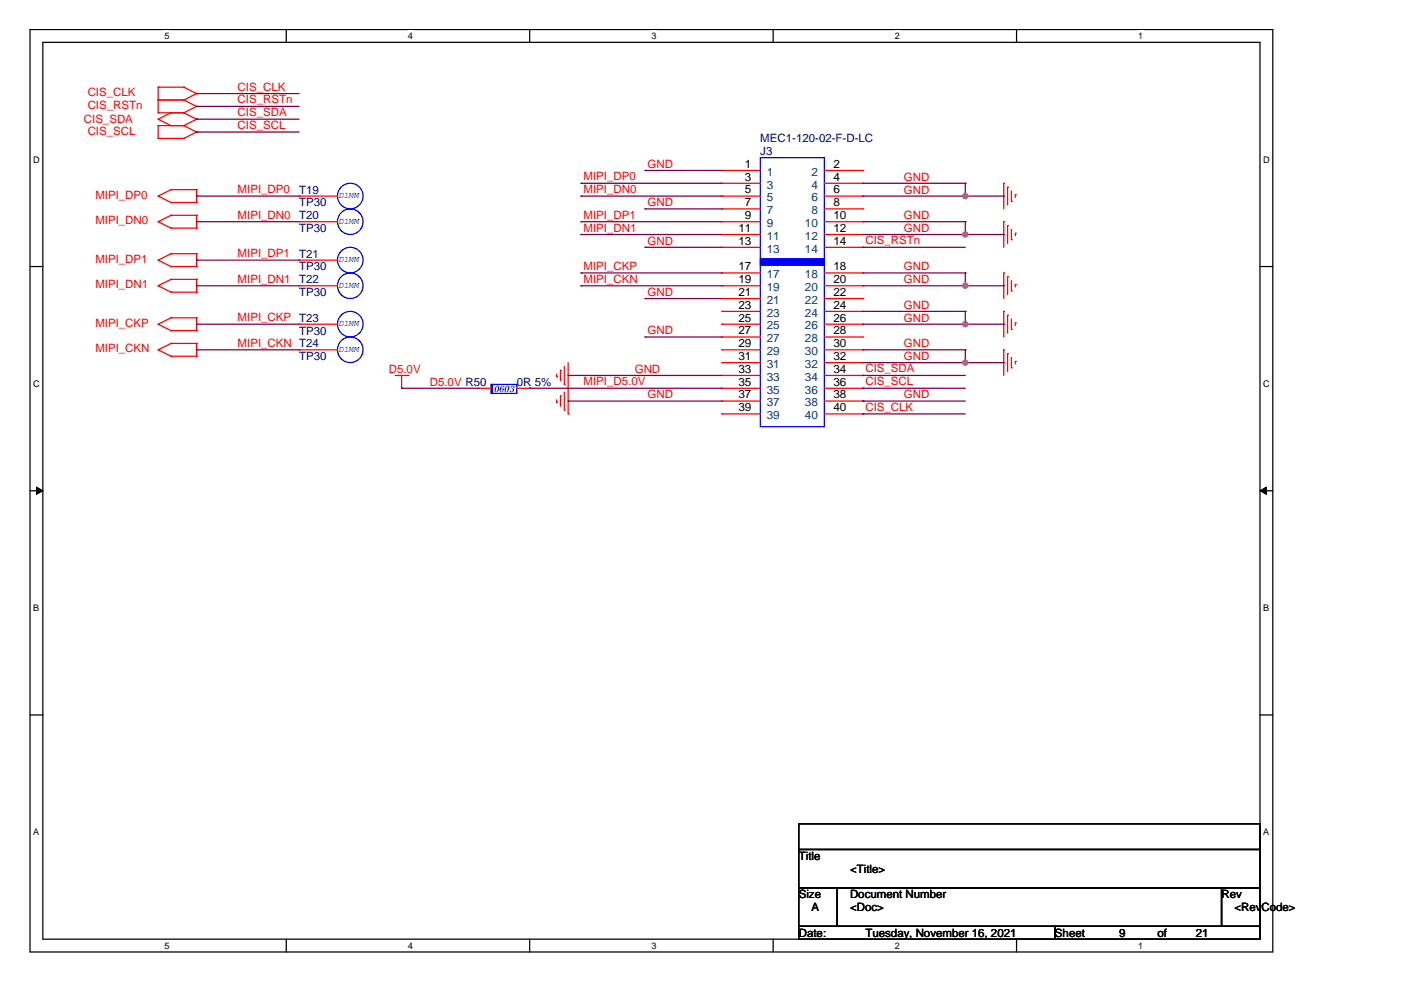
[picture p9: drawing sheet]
<svg xmlns="http://www.w3.org/2000/svg" width="297mm" height="210mm" viewBox="0 0 297 210" stroke-linecap="round" stroke-linejoin="round" font-family="sans-serif">
<path d="M6.4 6.3h263.5v195.5h-263.5zM9.1 9h258v190.1h-258z" fill="none" stroke="#000" stroke-width=".26"/>
<g fill="#fff">
<path d="M34.9 6.5h1.1v2.2h-1.1z"/>
<path d="M34.9 199.4h1.1v2.2h-1.1z"/>
</g>
<path d="M60.7 6.3v2.7M60.7 199.1v2.7" fill="none" stroke="#000" stroke-width=".26"/>
<g fill="#fff">
<path d="M86.5 6.5h1.1v2.2h-1.1z"/>
<path d="M86.5 199.4h1.1v2.2h-1.1z"/>
</g>
<path d="M112.3 6.3v2.7M112.3 199.1v2.7" fill="none" stroke="#000" stroke-width=".26"/>
<g fill="#fff">
<path d="M138.1 6.5h1.1v2.2h-1.1z"/>
<path d="M138.1 199.4h1.1v2.2h-1.1z"/>
</g>
<path d="M163.9 6.3v2.7M163.9 199.1v2.7" fill="none" stroke="#000" stroke-width=".26"/>
<g fill="#fff">
<path d="M189.7 6.5h1.1v2.2h-1.1z"/>
<path d="M189.7 199.4h1.1v2.2h-1.1z"/>
</g>
<path d="M215.5 6.3v2.7M215.5 199.1v2.7" fill="none" stroke="#000" stroke-width=".26"/>
<g fill="#fff">
<path d="M241.3 6.5h1.1v2.2h-1.1z"/>
<path d="M241.3 199.4h1.1v2.2h-1.1z"/>
<path d="M7.1 32.7h1.3v2.2h-1.3z"/>
<path d="M267.8 32.7h1.4v2.2h-1.4z"/>
<path d="M7.1 80.3h1.3v2.1h-1.3z"/>
<path d="M267.8 80.3h1.4v2.1h-1.4z"/>
</g>
<path d="M6.4 56.5h2.7M267.1 56.5h2.8" fill="none" stroke="#000" stroke-width=".26"/>
<g fill="#fff">
<path d="M7.1 127.8h1.2v2.2h-1.2z"/>
<path d="M267.8 127.8h1.3v2.2h-1.3z"/>
</g>
<path d="M6.4 104.1h2.7M267.1 104.1h2.8" fill="none" stroke="#000" stroke-width=".26"/>
<g fill="#000" stroke="#000" stroke-width=".21">
<path d="M7.7 103.3l1.4 .8-1.4 .7z" fill-rule="evenodd"/>
<path d="M267.1 104.1l1.4-.8v1.5z" fill-rule="evenodd"/>
</g>
<g fill="#fff">
<path d="M7.1 175.3h1.2v2.2h-1.2z"/>
<path d="M267.8 175.3h1.3v2.2h-1.3z"/>
</g>
<path d="M6.4 151.6h2.7M267.1 151.6h2.8M169.4 174.7h97.7v5.4h-97.7zM169.4 180.1h97.7v8.2h-97.7zM169.4 188.3h8.1v8.1h-8.1zM169.4 196.4h54.3v2.7h-54.3zM177.5 188.3h81.5v8.1h-81.5zM223.7 196.4h43.4v2.7h-43.4zM259 188.3h8.1v8.1h-8.1z" fill="none" stroke="#000" stroke-width=".26"/>
<g fill="none" stroke="#f00" stroke-width=".26">
<path d="M33.5 18.5h.1M33.5 18.5v5.4M33.5 18.5h5.5M39 18.5h.1M39 18.5l2.7 1.3M41.7 19.8h.1M41.7 19.8l-2.7 1.4M33.5 21.2h.1M33.5 23.9h.1M33.5 29.4h.1M33.5 26.6h.1M33.5 25.3h.1"/>
<path d="M33.5 21.2h5.5M33.5 26.6v2.8M33.5 23.9h5.5M33.5 29.4h5.5M33.5 26.6h5.5M33.5 25.3l2.7 1.3M36.2 23.9h.1M36.2 26.6h.1M36.2 23.9l-2.7 1.4M39 21.2h.1M39 23.9h.1M39 29.4h.1"/>
<path d="M39 26.6h.1M39 21.2l2.7 1.4M39 26.6l2.7 1.4M39 23.9l2.7 1.4M41.7 22.6h.1M41.7 28h.1M41.7 25.3h.1M41.7 22.6l-2.7 1.3M41.7 28l-2.7 1.4M41.7 25.3l-2.7 1.3M153.1 36.1h.1M153.1 38.9h.1"/>
<path d="M153.1 36.1h8.1M153.1 38.9h8.1M174.8 36.1h8.1M174.8 38.9h8.1M182.9 36.1h.1M182.9 38.9h.1M212.8 38.9h.1M212.8 38.9v5.4M213.6 39.7h.1M213.6 39.7v3.8M33.5 55.2h.1M33.5 47h.1"/>
<path d="M33.5 41.6h.1M33.5 55.2l2.7 1.3M33.5 47l2.7 1.4M33.5 41.6l2.7 1.3M36.2 59.2h.1M36.2 56.5h.1M36.2 53.8h.1M36.2 48.4h.1M36.2 45.6h.1M36.2 42.9h.1M36.2 40.2h.1M36.2 59.2h5.5"/>
<path d="M36.2 59.2l-2.7 1.4M36.2 56.5h5.5M36.2 53.8h5.5M36.2 53.8l-2.7 1.4M36.2 48.4h5.5M36.2 45.6h5.5M36.2 45.6l-2.7 1.4M36.2 42.9h5.5M36.2 40.2h5.5M36.2 40.2l-2.7 1.4M41.7 59.2h.1M41.7 56.5h.1"/>
<path d="M41.7 53.8h.1M41.7 48.4h.1M41.7 45.6h.1M41.7 42.9h.1M41.7 40.2h.1M41.7 40.2v2.7M41.7 45.6v2.8M41.7 53.8v2.7M41.7 59.2v2.7M63.4 41.6h.1M63.4 47h.1M63.4 55.2h.1"/>
<path d="M63.4 41.6h8.2M63.4 47h8.2M63.4 55.2h8.2M153.1 41.6h.1M153.1 44.3h.1M153.1 47h.1M153.1 49.7h.1M153.1 52.4h.1M153.1 57.9h.1M153.1 41.6h8.1M153.1 47h8.1M153.1 44.3h8.1"/>
<path d="M153.1 49.7h8.1M153.1 52.4h8.1M153.1 57.9h8.1M174.8 41.6h8.1M174.8 47h8.1M174.8 44.3h8.1M174.8 49.7h8.1M174.8 52.4h8.1M174.8 57.9h8.1M182.9 41.6h.1M182.9 44.3h.1M182.9 47h.1"/>
<path d="M182.9 49.7h.1M182.9 52.4h.1M182.9 57.9h.1M212.8 47h.1M212.8 57.9h.1M212.8 47v5.4M212.8 57.9v5.4M213.6 47.8h.1M213.6 58.7h.1M213.6 47.8v3.8M213.6 58.7v3.8M214.4 42.7h.1"/>
<path d="M214.4 50.8h.1M214.4 40.5v2.2M214.4 48.6v2.2M214.4 59.5v2.2M215.3 41.3h.1M215.3 49.5h.1M215.3 41.3v.5M215.3 49.5v.5M33.5 60.6h.1M33.5 74.2h.1M33.5 68.7h.1M33.5 60.6l2.7 1.3"/>
<path d="M33.5 74.2l2.7 1.3M33.5 68.7l2.7 1.4M36.2 61.9h.1M36.2 75.5h.1M36.2 72.8h.1M36.2 70.1h.1M36.2 67.4h.1M36.2 61.9h5.5M36.2 75.5h5.5M36.2 72.8h5.5M36.2 72.8l-2.7 1.4M36.2 70.1h5.5"/>
<path d="M36.2 67.4h5.5M36.2 67.4l-2.7 1.3M41.7 61.9h.1M41.7 75.5h.1M41.7 72.8h.1M41.7 70.1h.1M41.7 67.4h.1M41.7 67.4v2.7M41.7 72.8v2.7M63.4 60.6h.1M63.4 68.7h.1M63.4 74.2h.1"/>
<path d="M63.4 60.6h8.2M63.4 68.7h8.2M63.4 74.2h8.2M83.8 79.6h2.7M85.1 79.6v2.7M86.5 79.6h.1M118 79.9h.1M118 79.3v.6M118.8 78.5h.1M118.8 78.5v2.2M119.6 77.7v3.8M120.5 76.9v10.9"/>
<path d="M153.1 60.6h.1M153.1 63.3h.1M153.1 66h.1M153.1 68.7h.1M153.1 71.5h.1M153.1 74.2h.1M153.1 76.9h.1M153.1 79.6h.1M153.1 79.6h8.1M153.1 60.6h8.1M153.1 68.7h8.1M153.1 63.3h8.1"/>
<path d="M153.1 66h8.1M153.1 71.5h8.1M153.1 74.2h8.1M153.1 76.9h8.1M174.8 79.6h8.1M174.8 60.6h8.1M174.8 68.7h8.1M174.8 63.3h8.1M174.8 66h8.1M174.8 71.5h8.1M174.8 74.2h8.1M174.8 76.9h8.1"/>
<path d="M182.9 60.6h.1M182.9 63.3h.1M182.9 66h.1M182.9 68.7h.1M182.9 71.5h.1M182.9 74.2h.1M182.9 76.9h.1M182.9 79.6h.1M212.8 66h.1M212.8 74.2h.1M212.8 66v5.5M212.8 74.2v5.4"/>
<path d="M213.6 66.8h.1M213.6 75h.1M213.6 66.8v3.8M213.6 75v3.8M214.4 61.7h.1M214.4 69.8h.1M214.4 78h.1M214.4 67.6v2.2M214.4 75.8v2.2M215.3 60.3h.1M215.3 68.5h.1M215.3 76.6h.1"/>
<path d="M215.3 60.3v.6M215.3 68.5v.5M215.3 76.6v.6M85.1 82.3h.1M101.4 82.3h.1M101.4 82.3h2.8M109.6 82.3h2.7M112.3 82.3h.1M118 85.3h.1M118 84.8v.5M118.8 83.9h.1M118.8 83.9v2.2"/>
<path d="M119.6 86.9h.1M119.6 81.5h.1M119.6 83.1v3.8M120.5 87.8h.1M120.5 82.3h.1M153.1 82.3h.1M153.1 85h.1M153.1 87.8h.1M153.1 82.3h8.1M153.1 85h8.1M153.1 87.8h8.1M174.8 82.3h8.1"/>
<path d="M174.8 85h8.1M174.8 87.8h8.1M182.9 82.3h.1M182.9 85h.1M182.9 87.8h.1"/>
</g>
<g fill="none" stroke="#00f" stroke-width=".26">
<path d="M161.2 33.4h13.6v57.1h-13.6zM104.2 81.5h5.4v1.9h-5.4z"/>
<circle cx="74.3" cy="47" r="2.71"/>
<circle cx="74.3" cy="55.1" r="2.71"/>
<circle cx="74.3" cy="41.6" r="2.71"/>
<circle cx="74.3" cy="60.6" r="2.71"/>
<circle cx="74.3" cy="74.2" r="2.71"/>
<circle cx="74.3" cy="68.7" r="2.71"/>
</g>
<g fill="#00f" stroke="#00f" stroke-width=".26">
<path d="M161.2 54.9h13.6v1.4h-13.6z" fill-rule="evenodd"/>
<path d="M104.2 81.5h.2v1.9h-.2z" fill-rule="evenodd"/>
</g>
<g fill="none" stroke="#800040" stroke-width=".26">
<path d="M41.7 19.8h.1M41.7 19.8h21.7M41.7 22.6h.1M41.7 25.3h.1M41.7 28h.1M41.7 22.6h21.7M41.7 25.3h21.7M41.7 28h21.7M123.2 38.9h.1M123.2 38.9h29.9M136.8 36.1h.1M136.8 36.1h16.3"/>
<path d="M182.9 38.9h21.8M204.7 38.9h.1M204.7 38.9v2.7M41.7 55.2h.1M41.7 47h.1M41.7 41.6h.1M41.7 41.6h21.7M41.7 47h21.7M41.7 55.2h21.7M123.2 41.6h.1M123.2 49.7h.1M123.2 47h.1"/>
<path d="M123.2 57.9h.1M123.2 41.6h29.9M123.2 49.7h29.9M123.2 47h29.9M123.2 57.9h29.9M136.8 44.3h.1M136.8 52.4h.1M136.8 44.3h16.3M136.8 52.4h16.3M182.9 52.4h.1M182.9 41.6h29.9M182.9 49.7h29.9"/>
<path d="M182.9 47h21.8M182.9 52.4h21.8M182.9 57.9h21.8M204.7 41.6h.1M204.7 47h.1M204.7 49.7h.1M204.7 57.9h.1M204.7 47v2.7M204.7 57.9v2.7M212.8 49.7h.1M212.8 41.6h.1M41.7 60.6h.1"/>
<path d="M41.7 68.7h.1M41.7 74.2h.1M41.7 60.6h21.7M41.7 68.7h21.7M41.7 74.2h21.7M120.5 79.6h.1M120.5 79.6h32.6M123.2 60.6h.1M123.2 60.6h29.9M136.8 63.3h.1M136.8 71.5h.1M136.8 63.3h16.3"/>
<path d="M136.8 71.5h16.3M182.9 79.6h.1M182.9 79.6h21.8M182.9 60.6h29.9M182.9 68.7h29.9M182.9 66h21.8M182.9 74.2h21.8M182.9 76.9h29.9M204.7 60.6h.1M204.7 68.7h.1M204.7 66h.1M204.7 74.2h.1"/>
<path d="M204.7 76.9h.1M204.7 66v2.7M204.7 74.2v2.7M212.8 60.6h.1M212.8 68.7h.1M212.8 76.9h.1M85.1 82.3h.1M85.1 82.3h16.3M112.3 82.3h.1M112.3 82.3h40.8M120.5 85h.1M120.5 85h32.6"/>
<path d="M182.9 87.8h.1M182.9 82.3h.1M182.9 85h.1M182.9 82.3h21.8M182.9 85h21.8M182.9 87.8h21.8"/>
</g>
<g fill="#f0f" stroke="#f0f" stroke-width=".26">
<circle cx="204.7" cy="49.7" r=".54"/>
<circle cx="204.7" cy="60.6" r=".54"/>
<circle cx="204.7" cy="68.7" r=".54"/>
<circle cx="204.7" cy="76.9" r=".54"/>
<circle cx="204.7" cy="41.6" r=".54"/>
</g>
<g font-size="2.5">
<text x="157.9" y="35.6">1</text>
<text x="176.7" y="35.6">2</text>
<text x="157.9" y="38.3">3</text>
<text x="157.9" y="41">5</text>
<text x="176.7" y="38.3">4</text>
<text x="176.7" y="41">6</text>
<text x="157.9" y="43.7">7</text>
<text x="157.9" y="46.4">9</text>
<text x="176.7" y="43.7">8</text>
<text x="176.7" y="46.4">10</text>
<text x="156.5" y="49.2">11</text>
<text x="156.5" y="51.9">13</text>
<text x="176.7" y="49.2">12</text>
<text x="176.7" y="51.9">14</text>
<text x="156.5" y="57.3">17</text>
<text x="176.7" y="57.3">18</text>
<text x="156.5" y="60">19</text>
<text x="156.5" y="62.7">21</text>
<text x="156.5" y="65.5">23</text>
<text x="176.7" y="60">20</text>
<text x="176.7" y="62.7">22</text>
<text x="176.7" y="65.5">24</text>
<text x="156.5" y="68.2">25</text>
<text x="156.5" y="70.9">27</text>
<text x="176.7" y="68.2">26</text>
<text x="176.7" y="70.9">28</text>
<text x="156.5" y="73.6">29</text>
<text x="156.5" y="76.3">31</text>
<text x="176.7" y="73.6">30</text>
<text x="176.7" y="76.3">32</text>
<text x="156.5" y="79">33</text>
<text x="156.5" y="81.8">35</text>
<text x="176.7" y="79">34</text>
<text x="176.7" y="81.8">36</text>
<text x="156.5" y="84.5">37</text>
<text x="156.5" y="87.2">39</text>
<text x="176.7" y="84.5">38</text>
<text x="176.7" y="87.2">40</text>
</g>
<g font-size="2.5" fill="#004080">
<text x="162.6" y="37.3">1</text>
<text x="162.6" y="40">3</text>
<text x="172" y="37.3">2</text>
<text x="172" y="40">4</text>
<text x="162.6" y="42.7">5</text>
<text x="162.6" y="45.4">7</text>
<text x="172" y="42.7">6</text>
<text x="172" y="45.4">8</text>
<text x="162.6" y="48.1">9</text>
<text x="162.6" y="50.8">11</text>
<text x="162.6" y="53.6">13</text>
<text x="170.7" y="48.1">10</text>
<text x="170.7" y="50.8">12</text>
<text x="170.7" y="53.6">14</text>
<text x="162.6" y="59">17</text>
<text x="170.7" y="59">18</text>
<text x="162.6" y="61.7">19</text>
<text x="162.6" y="64.4">21</text>
<text x="170.7" y="61.7">20</text>
<text x="170.7" y="64.4">22</text>
<text x="162.6" y="67.1">23</text>
<text x="162.6" y="69.8">25</text>
<text x="170.7" y="67.1">24</text>
<text x="170.7" y="69.8">26</text>
<text x="162.6" y="72.6">27</text>
<text x="162.6" y="75.3">29</text>
<text x="162.6" y="78">31</text>
<text x="170.7" y="72.6">28</text>
<text x="170.7" y="75.3">30</text>
<text x="170.7" y="78">32</text>
<text x="162.6" y="80.7">33</text>
<text x="162.6" y="83.4">35</text>
<text x="170.7" y="80.7">34</text>
<text x="170.7" y="83.4">36</text>
<text x="162.6" y="86.1">37</text>
<text x="162.6" y="88.9">39</text>
<text x="170.7" y="86.1">38</text>
<text x="170.7" y="88.9">40</text>
</g>
<g font-size="2.4" fill="#f00">
<text x="18.6" y="20.4">CIS_CLK</text>
<text x="18.6" y="23.1">CIS_RSTn</text>
<text x="50.4" y="21.9">CIS_RSTn</text>
<text x="50.4" y="19.2">CIS_CLK</text>
<text x="17.8" y="26.1">CIS_SDA</text>
<text x="18.6" y="28.6">CIS_SCL</text>
<text x="50.4" y="24.6">CIS_SDA</text>
<text x="50.4" y="27.4">CIS_SCL</text>
<text x="137.3" y="35.6">GND</text>
<text x="50.4" y="40.9">MIPI_DP0</text>
<text x="123.7" y="38.2">MIPI_DP0</text>
<text x="123.7" y="40.9">MIPI_DN0</text>
<text x="191.6" y="38.3">GND</text>
<text x="191.6" y="41">GND</text>
<text x="20.2" y="47.6">MIPI_DN0</text>
<text x="20.2" y="42.1">MIPI_DP0</text>
<text x="50.4" y="46.4">MIPI_DN0</text>
<text x="123.7" y="46.4">MIPI_DP1</text>
<text x="137.3" y="43.7">GND</text>
<text x="191.6" y="46.5">GND</text>
<text x="123.7" y="49.1">MIPI_DN1</text>
<text x="137.3" y="51.9">GND</text>
<text x="183.5" y="51.8">CIS_RSTn</text>
<text x="191.6" y="49.2">GND</text>
<text x="20.2" y="55.7">MIPI_DP1</text>
<text x="50.4" y="60">MIPI_DN1</text>
<text x="50.4" y="54.5">MIPI_DP1</text>
<text x="123.7" y="60">MIPI_CKN</text>
<text x="123.7" y="57.2">MIPI_CKP</text>
<text x="191.6" y="57.3">GND</text>
<text x="20.2" y="61.2">MIPI_DN1</text>
<text x="137.3" y="62.8">GND</text>
<text x="191.6" y="60">GND</text>
<text x="191.6" y="65.5">GND</text>
<text x="20.2" y="69.3">MIPI_CKP</text>
<text x="50.4" y="68.1">MIPI_CKP T23</text>
<text x="137.3" y="70.9">GND</text>
<text x="191.6" y="68.2">GND</text>
<text x="20.2" y="74.7">MIPI_CKN</text>
<text x="50.4" y="73.5">MIPI_CKN T24</text>
<text x="191.6" y="73.6">GND</text>
<text x="191.6" y="76.3">GND</text>
<text x="82.4" y="79.1">D5.0V</text>
<text x="91.1" y="81.8">D5.0V R50</text>
<text x="123.7" y="81.7">MIPI_D5.0V</text>
<text x="134.6" y="79.1">GND</text>
<text x="183.5" y="79">CIS_SDA</text>
<text x="183.5" y="81.7">CIS_SCL</text>
<text x="137.3" y="84.5">GND</text>
<text x="183.5" y="87.1">CIS_CLK</text>
<text x="191.6" y="84.5">GND</text>
</g>
<g font-size="2.4" fill="#000080">
<text x="161.2" y="32.9">J3</text>
<text x="161.2" y="30.2">MEC1-120-02-F-D-LC</text>
<text x="63.4" y="41">T19</text>
<text x="63.4" y="43.8">TP30</text>
<text x="63.4" y="46.5">T20</text>
<text x="63.4" y="49.2">TP30</text>
<text x="63.4" y="54.6">T21</text>
<text x="63.4" y="57.3">TP30</text>
<text x="63.4" y="60.1">T22</text>
<text x="63.4" y="62.8">TP30</text>
<text x="63.4" y="70.9">TP30</text>
<text x="63.4" y="76.4">TP30</text>
<text x="109.6" y="81.8">0R 5%</text>
</g>
<g font-size="2.4">
<text x="169.4" y="182.3">Title</text>
<text x="180.2" y="185">&lt;Title&gt;</text>
<text x="169.4" y="190.4">Size</text>
<text x="180.2" y="190.4">Document Number</text>
<text x="259" y="190.4">Rev</text>
<text x="172.1" y="193.2">A</text>
<text x="180.2" y="193.2">&lt;Doc&gt;</text>
<text x="261.7" y="193.2">&lt;RevCode&gt;</text>
<text x="169.4" y="198.6">Date:</text>
<text x="183.5" y="198.6">Tuesday, November 16, 2021</text>
<text x="223.7" y="198.6">Sheet</text>
<text x="237.3" y="198.6">9</text>
<text x="245.4" y="198.6">of</text>
<text x="253.6" y="198.6">21</text>
</g>
<g font-size="1.9">
<text x="34.9" y="8.3">5</text>
<text x="86.5" y="8.3">4</text>
<text x="138.1" y="8.3">3</text>
<text x="189.7" y="8.3">2</text>
<text x="241.3" y="8.3">1</text>
<text x="7.1" y="34.5">D</text>
<text x="267.8" y="34.5">D</text>
<text x="7.1" y="82">C</text>
<text x="267.8" y="82">C</text>
<text x="7.1" y="129.6">B</text>
<text x="267.8" y="129.6">B</text>
<text x="7.1" y="177.1">A</text>
<text x="267.8" y="177.1">A</text>
<text x="34.9" y="201.2">5</text>
<text x="86.5" y="201.2">4</text>
<text x="138.1" y="201.2">3</text>
<text x="189.7" y="201.2">2</text>
<text x="241.3" y="201.2">1</text>
</g>
<g font-size="1.9" fill="#00f">
<text x="71.8" y="42.1">D1MM</text>
<text x="71.8" y="47.5">D1MM</text>
<text x="71.8" y="55.6">D1MM</text>
<text x="71.8" y="61.1">D1MM</text>
<text x="71.8" y="69.2">D1MM</text>
<text x="71.8" y="74.6">D1MM</text>
<text x="104.7" y="83.1">0603</text>
</g>
</svg>
